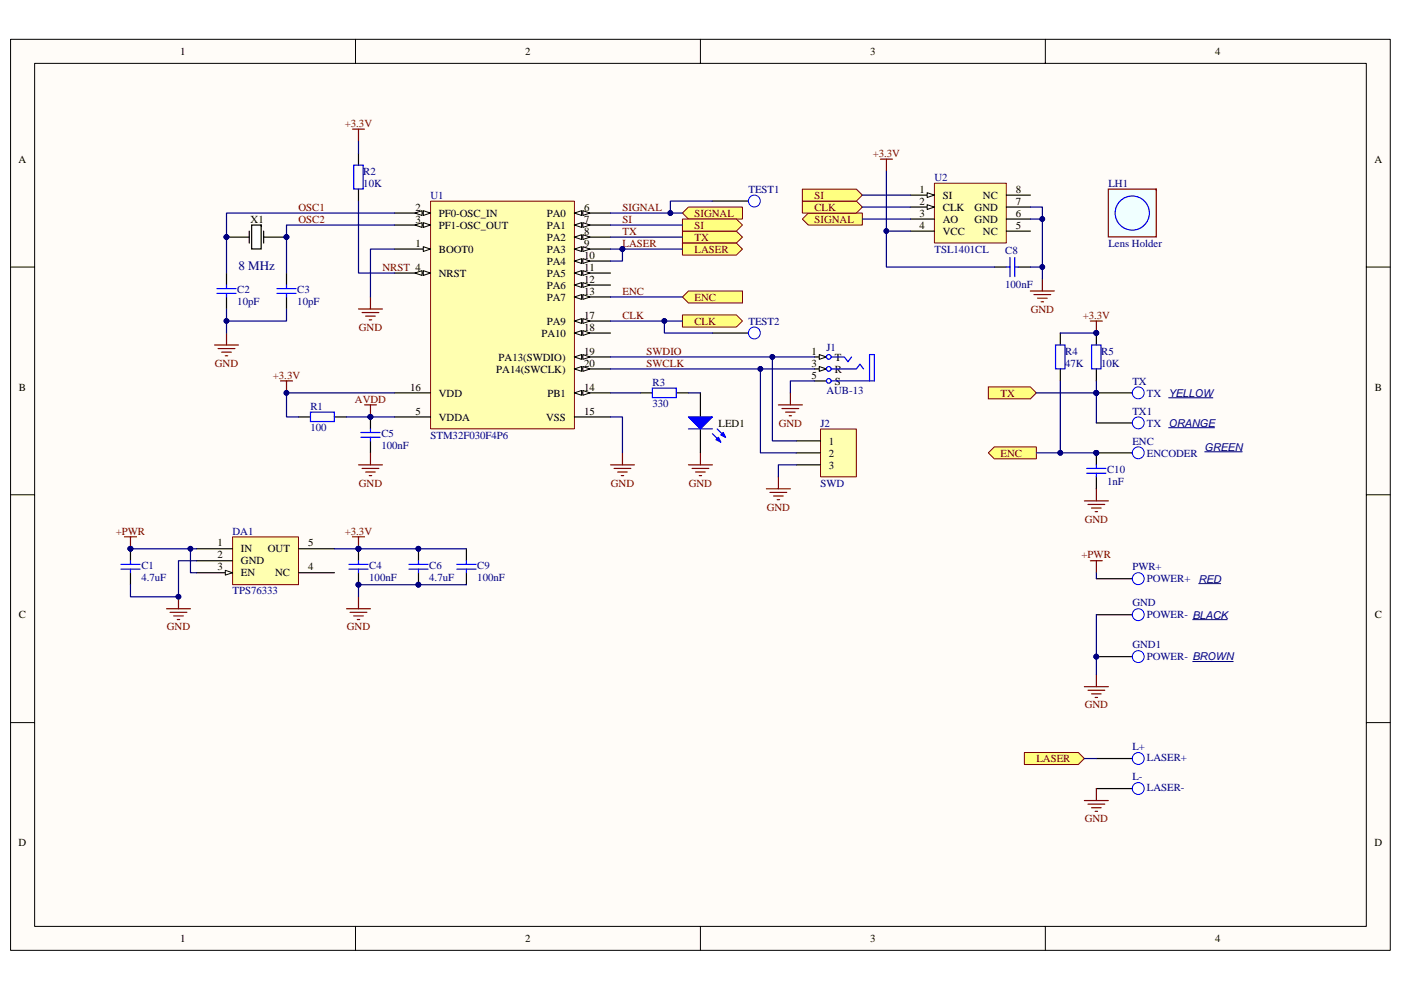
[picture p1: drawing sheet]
<svg xmlns="http://www.w3.org/2000/svg" width="297mm" height="210mm" viewBox="0 0 297 210" stroke-linecap="round" stroke-linejoin="round" font-family="sans-serif">
<path d="M2.3 8.4h292.5v193.2h-292.5z" fill="#fffcf8"/>
<path d="M2.2 8.3h292.6v193.3h-292.6z" fill="none" stroke="#000" stroke-width=".21"/>
<path d="M7.4 13.5h282.3v183h-282.3z" fill="#fffcf8"/>
<g fill="none" stroke="#000" stroke-width=".21">
<path d="M7.3 13.4h282.4v183.1h-282.4zM75.4 8.3v5.1M148.5 8.3v5.1M221.6 8.3v5.1M2.2 56.6h5.1M289.7 56.6h5.1M2.2 104.9h5.1M289.7 104.9h5.1M2.2 153.3h5.1M289.7 153.3h5.1M75.4 196.5v5.1M148.5 196.5v5.1"/>
<path d="M221.6 196.5v5.1"/>
</g>
<path d="M198.1 38.9h15.3v12.6h-15.3z" fill="#ffffb0"/>
<path d="M198.1 38.9h15.3v12.6h-15.3z" fill="none" stroke="#800000" stroke-width=".21"/>
<path d="M193 41.4h5.1" fill="none" stroke="#000" stroke-width=".25"/>
<path d="M196.6 40.9l1.5 .5-1.5 .5z" fill="#fffcf8"/>
<path d="M196.6 40.9l1.5 .5-1.5 .5z" fill="none" stroke="#000" stroke-width=".21"/>
<path d="M193 43.9h5.1" fill="none" stroke="#000" stroke-width=".25"/>
<path d="M196.6 43.4l1.5 .5-1.5 .5z" fill="#fffcf8"/>
<path d="M196.6 43.4l1.5 .5-1.5 .5z" fill="none" stroke="#000" stroke-width=".21"/>
<path d="M193 46.5h5.1M193 49h5.1M213.4 46.5h5.1M213.4 49h5.1M213.4 43.9h5.1M213.4 41.4h5.1" fill="none" stroke="#000" stroke-width=".25"/>
<path d="M91.3 42.7h30.5v48.3h-30.5z" fill="#ffffb0"/>
<path d="M91.3 42.7h30.5v48.3h-30.5z" fill="none" stroke="#800000" stroke-width=".21"/>
<path d="M83.6 52.8h7.7" fill="none" stroke="#000" stroke-width=".25"/>
<path d="M89.7 52.3l1.6 .5-1.6 .5z" fill="#fffcf8"/>
<path d="M89.7 52.3l1.6 .5-1.6 .5z" fill="none" stroke="#000" stroke-width=".21"/>
<path d="M83.6 57.9h7.7" fill="none" stroke="#000" stroke-width=".25"/>
<path d="M89.7 57.4l1.6 .5-1.6 .5z" fill="#fffcf8"/>
<path d="M89.7 57.4l1.6 .5-1.6 .5z" fill="none" stroke="#000" stroke-width=".21"/>
<path d="M88 57.9l1.5-.5v1z" fill="#fffcf8"/>
<path d="M88 57.9l1.5-.5v1z" fill="none" stroke="#000" stroke-width=".21"/>
<path d="M83.6 45.2h7.7" fill="none" stroke="#000" stroke-width=".25"/>
<path d="M89.7 44.7l1.6 .5-1.6 .5z" fill="#fffcf8"/>
<path d="M89.7 44.7l1.6 .5-1.6 .5z" fill="none" stroke="#000" stroke-width=".21"/>
<path d="M88 45.2l1.5-.5v1z" fill="#fffcf8"/>
<path d="M88 45.2l1.5-.5v1z" fill="none" stroke="#000" stroke-width=".21"/>
<path d="M83.6 47.7h7.7" fill="none" stroke="#000" stroke-width=".25"/>
<path d="M89.7 47.2l1.6 .5-1.6 .5z" fill="#fffcf8"/>
<path d="M89.7 47.2l1.6 .5-1.6 .5z" fill="none" stroke="#000" stroke-width=".21"/>
<path d="M88 47.7l1.5-.5v1z" fill="#fffcf8"/>
<path d="M88 47.7l1.5-.5v1z" fill="none" stroke="#000" stroke-width=".21"/>
<path d="M121.8 45.2h7.6" fill="none" stroke="#000" stroke-width=".25"/>
<path d="M121.8 45.2l1.5-.5v1z" fill="#fffcf8"/>
<path d="M121.8 45.2l1.5-.5v1z" fill="none" stroke="#000" stroke-width=".21"/>
<path d="M123.6 44.7l1.5 .5-1.5 .5z" fill="#fffcf8"/>
<path d="M123.6 44.7l1.5 .5-1.5 .5z" fill="none" stroke="#000" stroke-width=".21"/>
<path d="M121.8 47.7h7.6" fill="none" stroke="#000" stroke-width=".25"/>
<path d="M121.8 47.7l1.5-.5v1z" fill="#fffcf8"/>
<path d="M121.8 47.7l1.5-.5v1z" fill="none" stroke="#000" stroke-width=".21"/>
<path d="M123.6 47.2l1.5 .5-1.5 .5z" fill="#fffcf8"/>
<path d="M123.6 47.2l1.5 .5-1.5 .5z" fill="none" stroke="#000" stroke-width=".21"/>
<path d="M121.8 50.3h7.6" fill="none" stroke="#000" stroke-width=".25"/>
<path d="M121.8 50.3l1.5-.5v1z" fill="#fffcf8"/>
<path d="M121.8 50.3l1.5-.5v1z" fill="none" stroke="#000" stroke-width=".21"/>
<path d="M123.6 49.8l1.5 .5-1.5 .5z" fill="#fffcf8"/>
<path d="M123.6 49.8l1.5 .5-1.5 .5z" fill="none" stroke="#000" stroke-width=".21"/>
<path d="M121.8 52.8h7.6" fill="none" stroke="#000" stroke-width=".25"/>
<path d="M121.8 52.8l1.5-.5v1z" fill="#fffcf8"/>
<path d="M121.8 52.8l1.5-.5v1z" fill="none" stroke="#000" stroke-width=".21"/>
<path d="M123.6 52.3l1.5 .5-1.5 .5z" fill="#fffcf8"/>
<path d="M123.6 52.3l1.5 .5-1.5 .5z" fill="none" stroke="#000" stroke-width=".21"/>
<path d="M121.8 55.4h7.6" fill="none" stroke="#000" stroke-width=".25"/>
<path d="M121.8 55.4l1.5-.5v1z" fill="#fffcf8"/>
<path d="M121.8 55.4l1.5-.5v1z" fill="none" stroke="#000" stroke-width=".21"/>
<path d="M123.6 54.9l1.5 .5-1.5 .5z" fill="#fffcf8"/>
<path d="M123.6 54.9l1.5 .5-1.5 .5z" fill="none" stroke="#000" stroke-width=".21"/>
<path d="M121.8 57.9h7.6" fill="none" stroke="#000" stroke-width=".25"/>
<path d="M121.8 57.9l1.5-.5v1z" fill="#fffcf8"/>
<path d="M121.8 57.9l1.5-.5v1z" fill="none" stroke="#000" stroke-width=".21"/>
<path d="M123.6 57.4l1.5 .5-1.5 .5z" fill="#fffcf8"/>
<path d="M123.6 57.4l1.5 .5-1.5 .5z" fill="none" stroke="#000" stroke-width=".21"/>
<path d="M121.8 60.5h7.6" fill="none" stroke="#000" stroke-width=".25"/>
<path d="M121.8 60.5l1.5-.6v1.1z" fill="#fffcf8"/>
<path d="M121.8 60.5l1.5-.6v1.1z" fill="none" stroke="#000" stroke-width=".21"/>
<path d="M123.6 59.9l1.5 .6-1.5 .5z" fill="#fffcf8"/>
<path d="M123.6 59.9l1.5 .6-1.5 .5z" fill="none" stroke="#000" stroke-width=".21"/>
<path d="M121.8 63h7.6" fill="none" stroke="#000" stroke-width=".25"/>
<path d="M121.8 63l1.5-.5v1z" fill="#fffcf8"/>
<path d="M121.8 63l1.5-.5v1z" fill="none" stroke="#000" stroke-width=".21"/>
<path d="M123.6 62.5l1.5 .5-1.5 .5z" fill="#fffcf8"/>
<path d="M123.6 62.5l1.5 .5-1.5 .5z" fill="none" stroke="#000" stroke-width=".21"/>
<path d="M121.8 68.1h7.6" fill="none" stroke="#000" stroke-width=".25"/>
<path d="M121.8 68.1l1.5-.5v1z" fill="#fffcf8"/>
<path d="M121.8 68.1l1.5-.5v1z" fill="none" stroke="#000" stroke-width=".21"/>
<path d="M123.6 67.6l1.5 .5-1.5 .5z" fill="#fffcf8"/>
<path d="M123.6 67.6l1.5 .5-1.5 .5z" fill="none" stroke="#000" stroke-width=".21"/>
<path d="M121.8 70.6h7.6" fill="none" stroke="#000" stroke-width=".25"/>
<path d="M121.8 70.6l1.5-.5v1z" fill="#fffcf8"/>
<path d="M121.8 70.6l1.5-.5v1z" fill="none" stroke="#000" stroke-width=".21"/>
<path d="M123.6 70.1l1.5 .5-1.5 .5z" fill="#fffcf8"/>
<path d="M123.6 70.1l1.5 .5-1.5 .5z" fill="none" stroke="#000" stroke-width=".21"/>
<path d="M121.8 75.7h7.6" fill="none" stroke="#000" stroke-width=".25"/>
<path d="M121.8 75.7l1.5-.5v1z" fill="#fffcf8"/>
<path d="M121.8 75.7l1.5-.5v1z" fill="none" stroke="#000" stroke-width=".21"/>
<path d="M123.6 75.2l1.5 .5-1.5 .5z" fill="#fffcf8"/>
<path d="M123.6 75.2l1.5 .5-1.5 .5z" fill="none" stroke="#000" stroke-width=".21"/>
<path d="M121.8 78.3h7.6" fill="none" stroke="#000" stroke-width=".25"/>
<path d="M121.8 78.3l1.5-.6v1.1z" fill="#fffcf8"/>
<path d="M121.8 78.3l1.5-.6v1.1z" fill="none" stroke="#000" stroke-width=".21"/>
<path d="M123.6 77.7l1.5 .6-1.5 .5z" fill="#fffcf8"/>
<path d="M123.6 77.7l1.5 .6-1.5 .5z" fill="none" stroke="#000" stroke-width=".21"/>
<path d="M121.8 83.3h7.6" fill="none" stroke="#000" stroke-width=".25"/>
<path d="M121.8 83.3l1.5-.5v1z" fill="#fffcf8"/>
<path d="M121.8 83.3l1.5-.5v1z" fill="none" stroke="#000" stroke-width=".21"/>
<path d="M123.6 82.8l1.5 .5-1.5 .5z" fill="#fffcf8"/>
<path d="M123.6 82.8l1.5 .5-1.5 .5z" fill="none" stroke="#000" stroke-width=".21"/>
<path d="M83.6 83.3h7.7M83.6 88.4h7.7M121.8 88.4h7.6" fill="none" stroke="#000" stroke-width=".25"/>
<path d="M53.4 47.7v5.1h2v-5.1z" fill-rule="evenodd" fill="#fff" stroke="#000" stroke-width=".25"/>
<g fill="none" stroke="#000" stroke-width=".25">
<path d="M76 32.5v2.5M48 57.9v2.6M48 50.3h4.8M52.8 49v2.6M55.9 50.3h4.8M55.9 49v2.6M60.7 57.9v2.6M76 40.1v2.6M48 63v2.5M60.7 63v2.5M63.3 88.4h2.5M70.9 88.4h2.6"/>
<path d="M78.5 88.4v2.6M78.5 93.5v2.6M135.8 83.3h2.5M143.4 83.3h2.6M148.5 83.3v5.1M148.5 91v5.1"/>
</g>
<g fill="#000080" stroke="#000080" stroke-width=".21">
<circle cx="48" cy="50.3" r=".5"/>
<circle cx="60.7" cy="50.3" r=".5"/>
<circle cx="78.5" cy="88.4" r=".5"/>
<circle cx="60.7" cy="83.3" r=".5"/>
</g>
<g fill="none" stroke="#00f" stroke-width=".25">
<path d="M75 35h2v5.1h-2zM46 61.2h4.1M46 62.2h4.1M48 60.5v.7M48 62.2v.8M58.7 61.2h4.1M58.7 62.2h4.1M60.7 60.5v.7M60.7 62.2v.8M65.8 87.4h5.1v2h-5.1zM76.5 92.8h4.1M76.5 91.7h4.1"/>
<path d="M78.5 91v.7M78.5 92.8v.7M138.3 82.3h5.1v2h-5.1z"/>
</g>
<g fill="none" stroke="#800000" stroke-width=".25">
<path d="M74.7 27.4h2.6M76 27.4v2.6M45.5 73.2h5.1M46.2 73.9h3.6M47 74.7h2M47.8 75.5h.5M48 70.6v2.6M76 65.5h5.1M76.8 66.3h3.5M77.5 67.1h2.1M78.3 67.8h.5M78.5 63v2.5"/>
<path d="M59.5 80.8h2.5M60.7 80.8v2.5M76 98.6h5.1M76.8 99.4h3.5M78.5 96.1v2.5M129.4 98.6h5.1M130.2 99.4h3.5M132 96.1v2.5M146 98.6h5M146.7 99.4h3.6M148.5 96.1v2.5M77.5 100.1h2.1"/>
<path d="M78.3 100.9h.5M131 100.1h2M131.7 100.9h.5M147.5 100.1h2M148.2 100.9h.6"/>
</g>
<path d="M146 88.4h5l-2.5 2.6z" fill="#00f"/>
<path d="M146 88.4h5l-2.5 2.6zM151 92l1.8 1.8M152.1 91l1.7 1.8" fill="none" stroke="#00f" stroke-width=".25"/>
<path d="M152.3 92.8l.5 1-1-.5z" fill="#00f"/>
<path d="M152.3 92.8l.5 1-1-.5z" fill="none" stroke="#00f" stroke-width=".25"/>
<path d="M152.8 92.2l.5-.5 .5 1.1z" fill="#00f"/>
<path d="M231.4 73.2h2v5h-2zM146 91h5M152.8 92.2l.5-.5 .5 1.1z" fill="none" stroke="#00f" stroke-width=".25"/>
<path d="M232.4 70.6v2.6M232.4 78.3v2.5" fill="none" stroke="#000" stroke-width=".25"/>
<circle cx="232.4" cy="70.6" r=".5" fill="#000080" stroke="#000080" stroke-width=".21"/>
<g fill="#ffff80" stroke="#800000" stroke-width=".21">
<path d="M144.7 49h11.4l1.3 1.3-1.3 1.3h-11.4z" fill-rule="evenodd"/>
<path d="M209.5 82.1h9l1.2 1.2-1.2 1.3h-9z" fill-rule="evenodd"/>
</g>
<path d="M186.7 33.8h2.5M187.9 33.8v2.5M221 59.2v2.5M218.5 61.7h5M219.2 62.5h3.6M220 63.2h2M220.7 64h.6M231.2 68.1h2.5M232.4 68.1v2.5M77.3 85.9h2.5M78.5 85.9v2.5" fill="none" stroke="#800000" stroke-width=".25"/>
<g fill="#000080" stroke="#000080" stroke-width=".21">
<circle cx="232.4" cy="70.6" r=".5"/>
<circle cx="78.5" cy="88.4" r=".5"/>
</g>
<path d="M210.8 56.6h2.6M215.9 56.6h2.6" fill="none" stroke="#000" stroke-width=".25"/>
<path d="M213.4 56.6h.7M214.1 54.6v4.1M215.2 56.6h.7M215.2 54.6v4.1" fill="none" stroke="#00f" stroke-width=".25"/>
<g fill="#ffff80" stroke="#800000" stroke-width=".21">
<path d="M170.1 46.5l1.3-1.3h11.4v2.5h-11.4z" fill-rule="evenodd"/>
<path d="M144.7 45.2l1.3-1.3h11.4v2.6h-11.4z" fill-rule="evenodd"/>
</g>
<path d="M232.4 96.1h7.7" fill="none" stroke="#000" stroke-width=".25"/>
<circle cx="232.4" cy="96" r=".5" fill="#000080" stroke="#000080" stroke-width=".21"/>
<circle cx="241.3" cy="96" r="1.26" fill="#fff" stroke="#00f" stroke-width=".21"/>
<circle cx="232.4" cy="96" r=".5" fill="#000080" stroke="#000080" stroke-width=".21"/>
<path d="M209.5 96.1l1.3-1.3h8.9v2.5h-8.9z" fill-rule="evenodd" fill="#ffff80" stroke="#800000" stroke-width=".21"/>
<path d="M224.8 70.6v2.6M224.8 78.3v2.5" fill="none" stroke="#000" stroke-width=".25"/>
<path d="M223.8 73.2h2v5h-2z" fill="none" stroke="#00f" stroke-width=".25"/>
<path d="M144.7 63l1.3-1.3h11.4v2.6h-11.4z" fill-rule="evenodd" fill="#ffff80" stroke="#800000" stroke-width=".21"/>
<path d="M232.4 160.9h7.7" fill="none" stroke="#000" stroke-width=".25"/>
<circle cx="241.3" cy="160.9" r="1.26" fill="#fff" stroke="#00f" stroke-width=".21"/>
<path d="M232.4 167.3h7.7" fill="none" stroke="#000" stroke-width=".25"/>
<circle cx="241.3" cy="167.2" r="1.26" fill="#fff" stroke="#00f" stroke-width=".21"/>
<path d="M229.9 169.8h5.1M230.7 170.6h3.5M231.4 171.3h2.1M232.2 172.1h.5M232.4 167.3v2.5" fill="none" stroke="#800000" stroke-width=".25"/>
<g fill="#ffff80" stroke="#800000" stroke-width=".21">
<path d="M217.2 159.6h11.4l1.3 1.3-1.3 1.3h-11.4z" fill-rule="evenodd"/>
<path d="M144.7 51.6h11.4l1.3 1.2-1.3 1.3h-11.4z" fill-rule="evenodd"/>
<path d="M144.7 66.8h11.4l1.3 1.3-1.3 1.3h-11.4z" fill-rule="evenodd"/>
<path d="M170.1 42.7h11.5l1.2 1.2-1.2 1.3h-11.5z" fill-rule="evenodd"/>
<path d="M144.7 46.5h11.4l1.3 1.2-1.3 1.3h-11.4z" fill-rule="evenodd"/>
<path d="M170.1 40.1h11.5l1.2 1.3-1.2 1.3h-11.5z" fill-rule="evenodd"/>
</g>
<path d="M232.4 122.7h7.7" fill="none" stroke="#000" stroke-width=".25"/>
<circle cx="241.3" cy="122.7" r="1.26" fill="#fff" stroke="#00f" stroke-width=".21"/>
<path d="M231.2 118.9h2.5M232.4 118.9v2.6" fill="none" stroke="#800000" stroke-width=".25"/>
<path d="M49.3 113.9h14v10.1h-14z" fill="#ffffb0"/>
<path d="M49.3 113.9h14v10.1h-14z" fill="none" stroke="#800000" stroke-width=".21"/>
<path d="M41.7 116.4h7.6M41.7 118.9h7.6M41.7 121.5h7.6" fill="none" stroke="#000" stroke-width=".25"/>
<path d="M47.8 121l1.5 .5-1.5 .5z" fill="#fffcf8"/>
<path d="M47.8 121l1.5 .5-1.5 .5z" fill="none" stroke="#000" stroke-width=".21"/>
<path d="M172.7 75.7h2.5M27.7 116.4v2.5M63.3 116.4h7.6M76 116.4v2.5M27.7 121.5v2.5M63.3 121.5h7.6M76 121.5v2.5" fill="none" stroke="#000" stroke-width=".25"/>
<g fill="none" stroke="#800000" stroke-width=".25">
<path d="M26.4 113.9h2.5M27.7 113.9v2.5M74.7 113.9h2.6M76 113.9v2.5M35.3 129.1h5.1M36.1 129.9h3.5M36.8 130.6h2.1M37.6 131.4h.5M37.8 126.6v2.5M73.5 129.1h5M74.2 129.9h3.6M75 130.6h2"/>
<path d="M75.8 131.4h.5M76 126.6v2.5"/>
</g>
<g fill="#000080" stroke="#000080" stroke-width=".21">
<circle cx="37.8" cy="126.6" r=".5"/>
<circle cx="76" cy="116.4" r=".5"/>
<circle cx="76" cy="124" r=".5"/>
<circle cx="27.7" cy="116.4" r=".49"/>
</g>
<path d="M25.6 119.7h4.1M27.7 118.9v.8M74 119.7h4M76 118.9v.8M25.6 120.7h4.1M27.7 120.7v.8M74 120.7h4M76 120.7v.8" fill="none" stroke="#00f" stroke-width=".25"/>
<path d="M173.7 75.2l1.5 .5-1.5 .5z" fill="#fffcf8"/>
<path d="M173.7 75.2l1.5 .5-1.5 .5z" fill="none" stroke="#000" stroke-width=".21"/>
<path d="M172.7 78.3h2.5M172.7 80.8h2.5" fill="none" stroke="#000" stroke-width=".25"/>
<g fill="none" stroke="#00f" stroke-width=".25">
<path d="M176.2 75.7h2.8l.8 1 .7-1M176.2 80.8h9.2v-5.6h-1v5.6"/>
<circle cx="175.7" cy="75.7" r=".5"/>
<circle cx="175.7" cy="80.8" r=".5"/>
</g>
<path d="M173.7 77.7l1.5 .6-1.5 .5z" fill="#fffcf8"/>
<path d="M173.7 77.7l1.5 .6-1.5 .5z" fill="none" stroke="#000" stroke-width=".21"/>
<g fill="none" stroke="#00f" stroke-width=".25">
<path d="M176.2 78.3h5.4l.7-1.1 .8 1.1M86.7 119.7h4.1M88.7 118.9v.8M96.9 119.7h4M98.9 118.9v.8M86.7 120.7h4.1M88.7 120.7v.8M96.9 120.7h4M98.9 120.7v.8"/>
<circle cx="175.7" cy="78.2" r=".5"/>
</g>
<path d="M165 85.9h5.1M165.8 86.7h3.6M166.6 87.4h2M167.3 88.2h.5M167.6 83.3v2.6" fill="none" stroke="#800000" stroke-width=".25"/>
<path d="M151 42.7h7.7M88.7 116.4v2.5M98.9 116.4v2.5M88.7 121.5v2.5M98.9 121.5v2.5" fill="none" stroke="#000" stroke-width=".25"/>
<g fill="#000080" stroke="#000080" stroke-width=".21">
<circle cx="88.7" cy="124" r=".49"/>
<circle cx="88.7" cy="116.4" r=".49"/>
<circle cx="132" cy="52.8" r=".5"/>
</g>
<circle cx="159.9" cy="42.6" r="1.26" fill="#fff" stroke="#00f" stroke-width=".21"/>
<path d="M151 70.6h7.7M232.4 96.1v2.5M232.4 101.1v2.6" fill="none" stroke="#000" stroke-width=".25"/>
<circle cx="232.4" cy="96" r=".5" fill="#000080" stroke="#000080" stroke-width=".21"/>
<path d="M230.4 99.4h4.1M232.4 98.6v.8M230.4 100.4h4.1M232.4 100.4v.7" fill="none" stroke="#00f" stroke-width=".25"/>
<path d="M229.9 106.2h5.1M230.7 107h3.5M231.4 107.8h2.1M232.2 108.5h.5M232.4 103.7v2.5M229.9 145.6h5.1M230.7 146.4h3.5M231.4 147.2h2.1M232.2 147.9h.5M232.4 143.1v2.5" fill="none" stroke="#800000" stroke-width=".25"/>
<path d="M247.7 84.4h9.5M255.4 95.8h8M252.8 131.4h7.5M254.1 123.8h4.8" fill="none" stroke="#000080" stroke-width=".21"/>
<circle cx="159.9" cy="70.6" r="1.26" fill="#fff" stroke="#00f" stroke-width=".21"/>
<path d="M174 91h7.6v10.1h-7.6z" fill="#ffffb0"/>
<path d="M174 91h7.6v10.1h-7.6z" fill="none" stroke="#800000" stroke-width=".21"/>
<path d="M168.8 93.5h5.1M168.8 96.1h5.1M168.8 98.6h5.1" fill="none" stroke="#000" stroke-width=".25"/>
<path d="M162.5 103.7h5.1M163.3 104.4h3.5M164 105.2h2M164.8 106h.5M165 101.1v2.6" fill="none" stroke="#800000" stroke-width=".25"/>
<path d="M235 40.1v10.1h10.1v-10.1z" fill-rule="evenodd" fill="#f0ffff" stroke="#800000" stroke-width=".25"/>
<circle cx="240.1" cy="45.2" r="3.6" fill="none" stroke="#00f" stroke-width=".25"/>
<path d="M232.4 139.3h7.7" fill="none" stroke="#000" stroke-width=".25"/>
<circle cx="232.4" cy="139.3" r=".5" fill="#000080" stroke="#000080" stroke-width=".21"/>
<circle cx="241.3" cy="139.3" r="1.26" fill="#fff" stroke="#00f" stroke-width=".21"/>
<circle cx="232.4" cy="139.3" r=".5" fill="#000080" stroke="#000080" stroke-width=".21"/>
<path d="M252.8 140.3h8.7" fill="none" stroke="#000080" stroke-width=".21"/>
<path d="M232.4 130.4h7.7" fill="none" stroke="#000" stroke-width=".25"/>
<circle cx="241.3" cy="130.4" r="1.26" fill="#fff" stroke="#00f" stroke-width=".21"/>
<path d="M232.4 89.7h7.7" fill="none" stroke="#000" stroke-width=".25"/>
<circle cx="241.3" cy="89.7" r="1.26" fill="#fff" stroke="#00f" stroke-width=".21"/>
<path d="M247.7 90.7h9.9" fill="none" stroke="#000080" stroke-width=".21"/>
<path d="M232.4 83.3h7.7" fill="none" stroke="#000" stroke-width=".25"/>
<circle cx="232.4" cy="83.3" r=".5" fill="#000080" stroke="#000080" stroke-width=".21"/>
<circle cx="241.3" cy="83.3" r="1.26" fill="#fff" stroke="#00f" stroke-width=".21"/>
<g fill="#000080" stroke="#000080" stroke-width=".21">
<circle cx="232.4" cy="83.3" r=".5"/>
<circle cx="48" cy="68.1" r=".5"/>
<circle cx="60.7" cy="83.3" r=".5"/>
<circle cx="221" cy="46.5" r=".5"/>
<circle cx="221" cy="56.6" r=".5"/>
<circle cx="187.9" cy="49" r=".49"/>
<circle cx="78.5" cy="88.4" r=".5"/>
<circle cx="232.4" cy="70.6" r=".5"/>
<circle cx="224.8" cy="96" r=".49"/>
<circle cx="132" cy="52.8" r=".5"/>
<circle cx="76" cy="116.4" r=".5"/>
<circle cx="37.8" cy="126.6" r=".5"/>
<circle cx="40.4" cy="116.4" r=".49"/>
<circle cx="48" cy="50.3" r=".5"/>
<circle cx="60.7" cy="50.3" r=".5"/>
<circle cx="88.7" cy="116.4" r=".49"/>
<circle cx="76" cy="124" r=".5"/>
<circle cx="88.7" cy="124" r=".49"/>
<circle cx="140.9" cy="68.1" r=".49"/>
<circle cx="142.1" cy="45.2" r=".49"/>
<circle cx="163.7" cy="75.7" r=".5"/>
<circle cx="161.2" cy="78.2" r=".5"/>
<circle cx="232.4" cy="139.3" r=".5"/>
<circle cx="27.7" cy="116.4" r=".49"/>
<circle cx="232.4" cy="96" r=".5"/>
</g>
<g fill="none" stroke="#000080" stroke-width=".25">
<path d="M76 30v2.5M187.9 36.3v12.7M76 42.7v15.2h7.6M83.6 45.2h-35.6v12.7M83.6 47.7h-22.9v10.2M83.6 52.8h-5.1v10.2M129.4 50.3h15.3M129.4 52.8h15.3M129.4 47.7h15.3M129.4 45.2h15.3M132 52.8v2.6h-2.6M151 42.7h-8.9v2.5"/>
<path d="M182.8 46.5h10.2M182.8 43.9h10.2M182.8 41.4h10.2M193 49h-5.1v7.6h22.9M218.5 43.9h2.5v12.7h-2.5M218.5 46.5h2.5M221 56.6v2.6M48 65.5v5.1M60.7 65.5v2.6h-12.7M129.4 78.3h43.3M129.4 75.7h43.3M129.4 68.1h15.3"/>
<path d="M129.4 63h15.3M140.9 68.1v2.5h10.1M161.2 78.3v17.8h7.6M163.8 75.7v17.8h5M224.8 70.6h7.6M73.5 88.4h10.1M83.6 83.3h-22.9v5.1h2.6M129.4 83.3h6.4M129.4 88.4h2.6v7.7M146 83.3h2.5M168.8 98.6h-3.8v2.5M172.7 80.8h-5.1v2.5"/>
<path d="M219.7 83.3h12.7M219.7 96.1h12.7M224.8 80.8v15.3M232.4 80.8v8.9M27.7 116.4h14M40.4 116.4v5.1h1.3M41.7 118.9h-3.9v7.7h-10.1v-2.6M70.9 116.4h28M98.9 124h-22.9v2.6M232.4 121.5v1.2M232.4 130.4v12.7M229.9 160.9h2.5"/>
</g>
<text font-size="2.8" fill="#000080" x="50.6" y="57.3">8 MHz</text>
<g font-size="2.3">
<text x="38.2" y="11.7">1</text>
<text x="111.4" y="11.7">2</text>
<text x="184.5" y="11.7">3</text>
<text x="257.6" y="11.7">4</text>
<text x="4" y="34.5">A</text>
<text x="291.4" y="34.5">A</text>
<text x="194.9" y="40.9">1</text>
<text x="215.4" y="40.9">8</text>
<text x="53.1" y="47.2">X1</text>
<text x="88.1" y="44.7">2</text>
<text x="88.1" y="47.2">3</text>
<text x="93" y="46">PF0-OSC_IN</text>
<text x="115.9" y="46">PA0</text>
<text x="123.8" y="44.7">6</text>
<text x="123.8" y="47.2">7</text>
<text x="194.9" y="43.4">2</text>
<text x="194.9" y="46">3</text>
<text x="199.9" y="42.2">SI</text>
<text x="199.9" y="44.7">CLK</text>
<text x="199.9" y="47.2">AO</text>
<text x="206.6" y="47.2">GND</text>
<text x="206.6" y="44.7">GND</text>
<text x="208.4" y="42.2">NC</text>
<text x="215.4" y="46">6</text>
<text x="215.4" y="43.4">7</text>
<text x="88.1" y="52.3">1</text>
<text x="93" y="53.6">BOOT0</text>
<text x="93" y="48.5">PF1-OSC_OUT</text>
<text x="115.9" y="48.5">PA1</text>
<text x="115.9" y="51.1">PA2</text>
<text x="115.9" y="53.6">PA3</text>
<text x="123.8" y="49.8">8</text>
<text x="123.8" y="52.3">9</text>
<text x="194.9" y="48.5">4</text>
<text x="199.9" y="49.8">VCC</text>
<text x="208.4" y="49.8">NC</text>
<text x="215.4" y="48.5">5</text>
<text x="93" y="58.7">NRST</text>
<text x="115.9" y="56.2">PA4</text>
<text x="115.9" y="58.7">PA5</text>
<text x="123.8" y="54.9">10</text>
<text x="123.8" y="57.4">11</text>
<text x="123.8" y="60">12</text>
<text x="115.9" y="61.2">PA6</text>
<text x="115.9" y="63.8">PA7</text>
<text x="123.8" y="62.5">13</text>
<text x="114.8" y="71.4">PA10</text>
<text x="115.9" y="68.9">PA9</text>
<text x="123.8" y="70.1">18</text>
<text x="123.8" y="67.6">17</text>
<text x="105.7" y="76.5">PA13(SWDIO)</text>
<text x="123.8" y="77.8">20</text>
<text x="123.8" y="75.2">19</text>
<text x="172" y="75.2">1</text>
<text x="172" y="77.8">3</text>
<text x="177" y="76.5">T</text>
<text x="4" y="82.8">B</text>
<text x="86.9" y="82.8">16</text>
<text x="105.2" y="79">PA14(SWCLK)</text>
<text x="123.8" y="82.8">14</text>
<text x="172" y="80.3">5</text>
<text x="177" y="81.6">S</text>
<text x="177" y="79">R</text>
<text x="291.5" y="82.8">B</text>
<text x="88.1" y="87.9">5</text>
<text x="93" y="84.1">VDD</text>
<text x="93" y="89.2">VDDA</text>
<text x="115.8" y="89.2">VSS</text>
<text x="116.1" y="84.1">PB1</text>
<text x="123.8" y="87.9">15</text>
<text x="152.3" y="90.5">LED1</text>
<text x="175.7" y="94.3">1</text>
<text x="175.7" y="96.8">2</text>
<text x="175.7" y="99.4">3</text>
<text x="46.1" y="115.9">1</text>
<text x="46.1" y="118.4">2</text>
<text x="51.1" y="117.2">IN</text>
<text x="51.1" y="119.7">GND</text>
<text x="56.8" y="117.2">OUT</text>
<text x="65.3" y="115.9">5</text>
<text x="46.1" y="121">3</text>
<text x="51.1" y="122.3">EN</text>
<text x="58.3" y="122.3">NC</text>
<text x="65.3" y="121">4</text>
<text x="4" y="131.2">C</text>
<text x="291.5" y="131.2">C</text>
<text x="4" y="179.5">D</text>
<text x="291.4" y="179.5">D</text>
<text x="38.2" y="199.8">1</text>
<text x="111.4" y="199.8">2</text>
<text x="184.5" y="199.8">3</text>
<text x="257.6" y="199.8">4</text>
</g>
<g font-size="2.3" fill="#800000">
<text x="73.1" y="26.9">+3.3V</text>
<text x="185" y="33.3">+3.3V</text>
<text x="63.3" y="44.7">OSC1</text>
<text x="63.3" y="47.2">OSC2</text>
<text x="132" y="44.7">SIGNAL</text>
<text x="132" y="47.2">SI</text>
<text x="147.2" y="46">SIGNAL</text>
<text x="172.7" y="47.2">SIGNAL</text>
<text x="172.7" y="44.7">CLK</text>
<text x="172.7" y="42.2">SI</text>
<text x="132" y="49.8">TX</text>
<text x="132" y="52.3">LASER</text>
<text x="147.2" y="51.1">TX</text>
<text x="147.2" y="53.6">LASER</text>
<text x="147.2" y="48.5">SI</text>
<text x="81.1" y="57.4">NRST 4</text>
<text x="132" y="62.5">ENC</text>
<text x="147.2" y="63.8">ENC</text>
<text x="76.1" y="70.1">GND</text>
<text x="132" y="67.6">CLK</text>
<text x="147.2" y="68.9">CLK</text>
<text x="218.5" y="66.3">GND</text>
<text x="229.5" y="67.6">+3.3V</text>
<text x="45.5" y="77.8">GND</text>
<text x="137.1" y="75.2">SWDIO</text>
<text x="137.1" y="77.8">SWCLK</text>
<text x="57.8" y="80.3">+3.3V</text>
<text x="75.2" y="85.4">AVDD</text>
<text x="212.1" y="84.1">TX</text>
<text x="165.1" y="90.5">GND</text>
<text x="212.1" y="96.8">ENC</text>
<text x="76.1" y="103.2">GND</text>
<text x="129.5" y="103.2">GND</text>
<text x="146" y="103.2">GND</text>
<text x="24.5" y="113.4">+PWR</text>
<text x="73.1" y="113.4">+3.3V</text>
<text x="162.6" y="108.3">GND</text>
<text x="230" y="110.8">GND</text>
<text x="229.3" y="118.4">+PWR</text>
<text x="35.4" y="133.7">GND</text>
<text x="73.5" y="133.7">GND</text>
<text x="230" y="150.2">GND</text>
<text x="219.7" y="161.7">LASER</text>
<text x="230" y="174.4">GND</text>
</g>
<g font-size="2.3" fill="#000080">
<text x="77" y="39.6">10K</text>
<text x="77" y="37.1">R2</text>
<text x="158.7" y="40.9">TEST1</text>
<text x="198.1" y="38.4">U2</text>
<text x="235" y="39.6">LH1</text>
<text x="91.3" y="42.2">U1</text>
<text x="198.1" y="53.6">TSL1401CL</text>
<text x="213.1" y="53.9">C8</text>
<text x="235" y="52.3">Lens Holder</text>
<text x="50.3" y="64.8">10pF</text>
<text x="50.3" y="62.3">C2</text>
<text x="63" y="64.8">10pF</text>
<text x="63" y="62.3">C3</text>
<text x="213.1" y="61">100nF</text>
<text x="158.7" y="68.9">TEST2</text>
<text x="175.2" y="74.5">J1</text>
<text x="225.8" y="77.8">47K</text>
<text x="225.8" y="75.2">R4</text>
<text x="233.5" y="77.8">10K</text>
<text x="233.5" y="75.2">R5</text>
<text x="138.3" y="81.8">R3</text>
<text x="175.2" y="83.6">AUB-13</text>
<text x="240.1" y="81.6">TX</text>
<text x="65.8" y="86.9">R1</text>
<text x="138.3" y="86.4">330</text>
<text x="240.1" y="87.9">TX1</text>
<text x="243.1" y="84.1">TX YELLOW</text>
<text x="65.8" y="91.5">100</text>
<text x="80.9" y="95.3">100nF</text>
<text x="80.9" y="92.8">C5</text>
<text x="91.3" y="93">STM32F030F4P6</text>
<text x="173.9" y="90.5">J2</text>
<text x="240.1" y="94.3">ENC</text>
<text x="243.1" y="90.5">TX ORANGE</text>
<text x="255.4" y="95.6">GREEN</text>
<text x="234.7" y="100.4">C10</text>
<text x="243.1" y="96.8">ENCODER</text>
<text x="173.9" y="103.2">SWD</text>
<text x="234.7" y="102.9">1nF</text>
<text x="49.3" y="113.4">DA1</text>
<text x="30" y="123.3">4.7uF</text>
<text x="30" y="120.7">C1</text>
<text x="78.3" y="123.3">100nF</text>
<text x="78.3" y="120.7">C4</text>
<text x="91" y="123.3">4.7uF</text>
<text x="91" y="120.7">C6</text>
<text x="101.2" y="123.3">100nF</text>
<text x="101.2" y="120.7">C9</text>
<text x="240.1" y="121">PWR+</text>
<text x="243.1" y="123.5">POWER+</text>
<text x="254.1" y="123.5">RED</text>
<text x="49.3" y="126.1">TPS76333</text>
<text x="240.1" y="128.6">GND</text>
<text x="243.1" y="131.2">POWER- BLACK</text>
<text x="240.1" y="137.5">GND1</text>
<text x="243.1" y="140.1">POWER- BROWN</text>
<text x="240.1" y="159.1">L+</text>
<text x="243.1" y="161.4">LASER+</text>
<text x="240.1" y="165.5">L-</text>
<text x="243.1" y="167.8">LASER-</text>
</g>
</svg>
